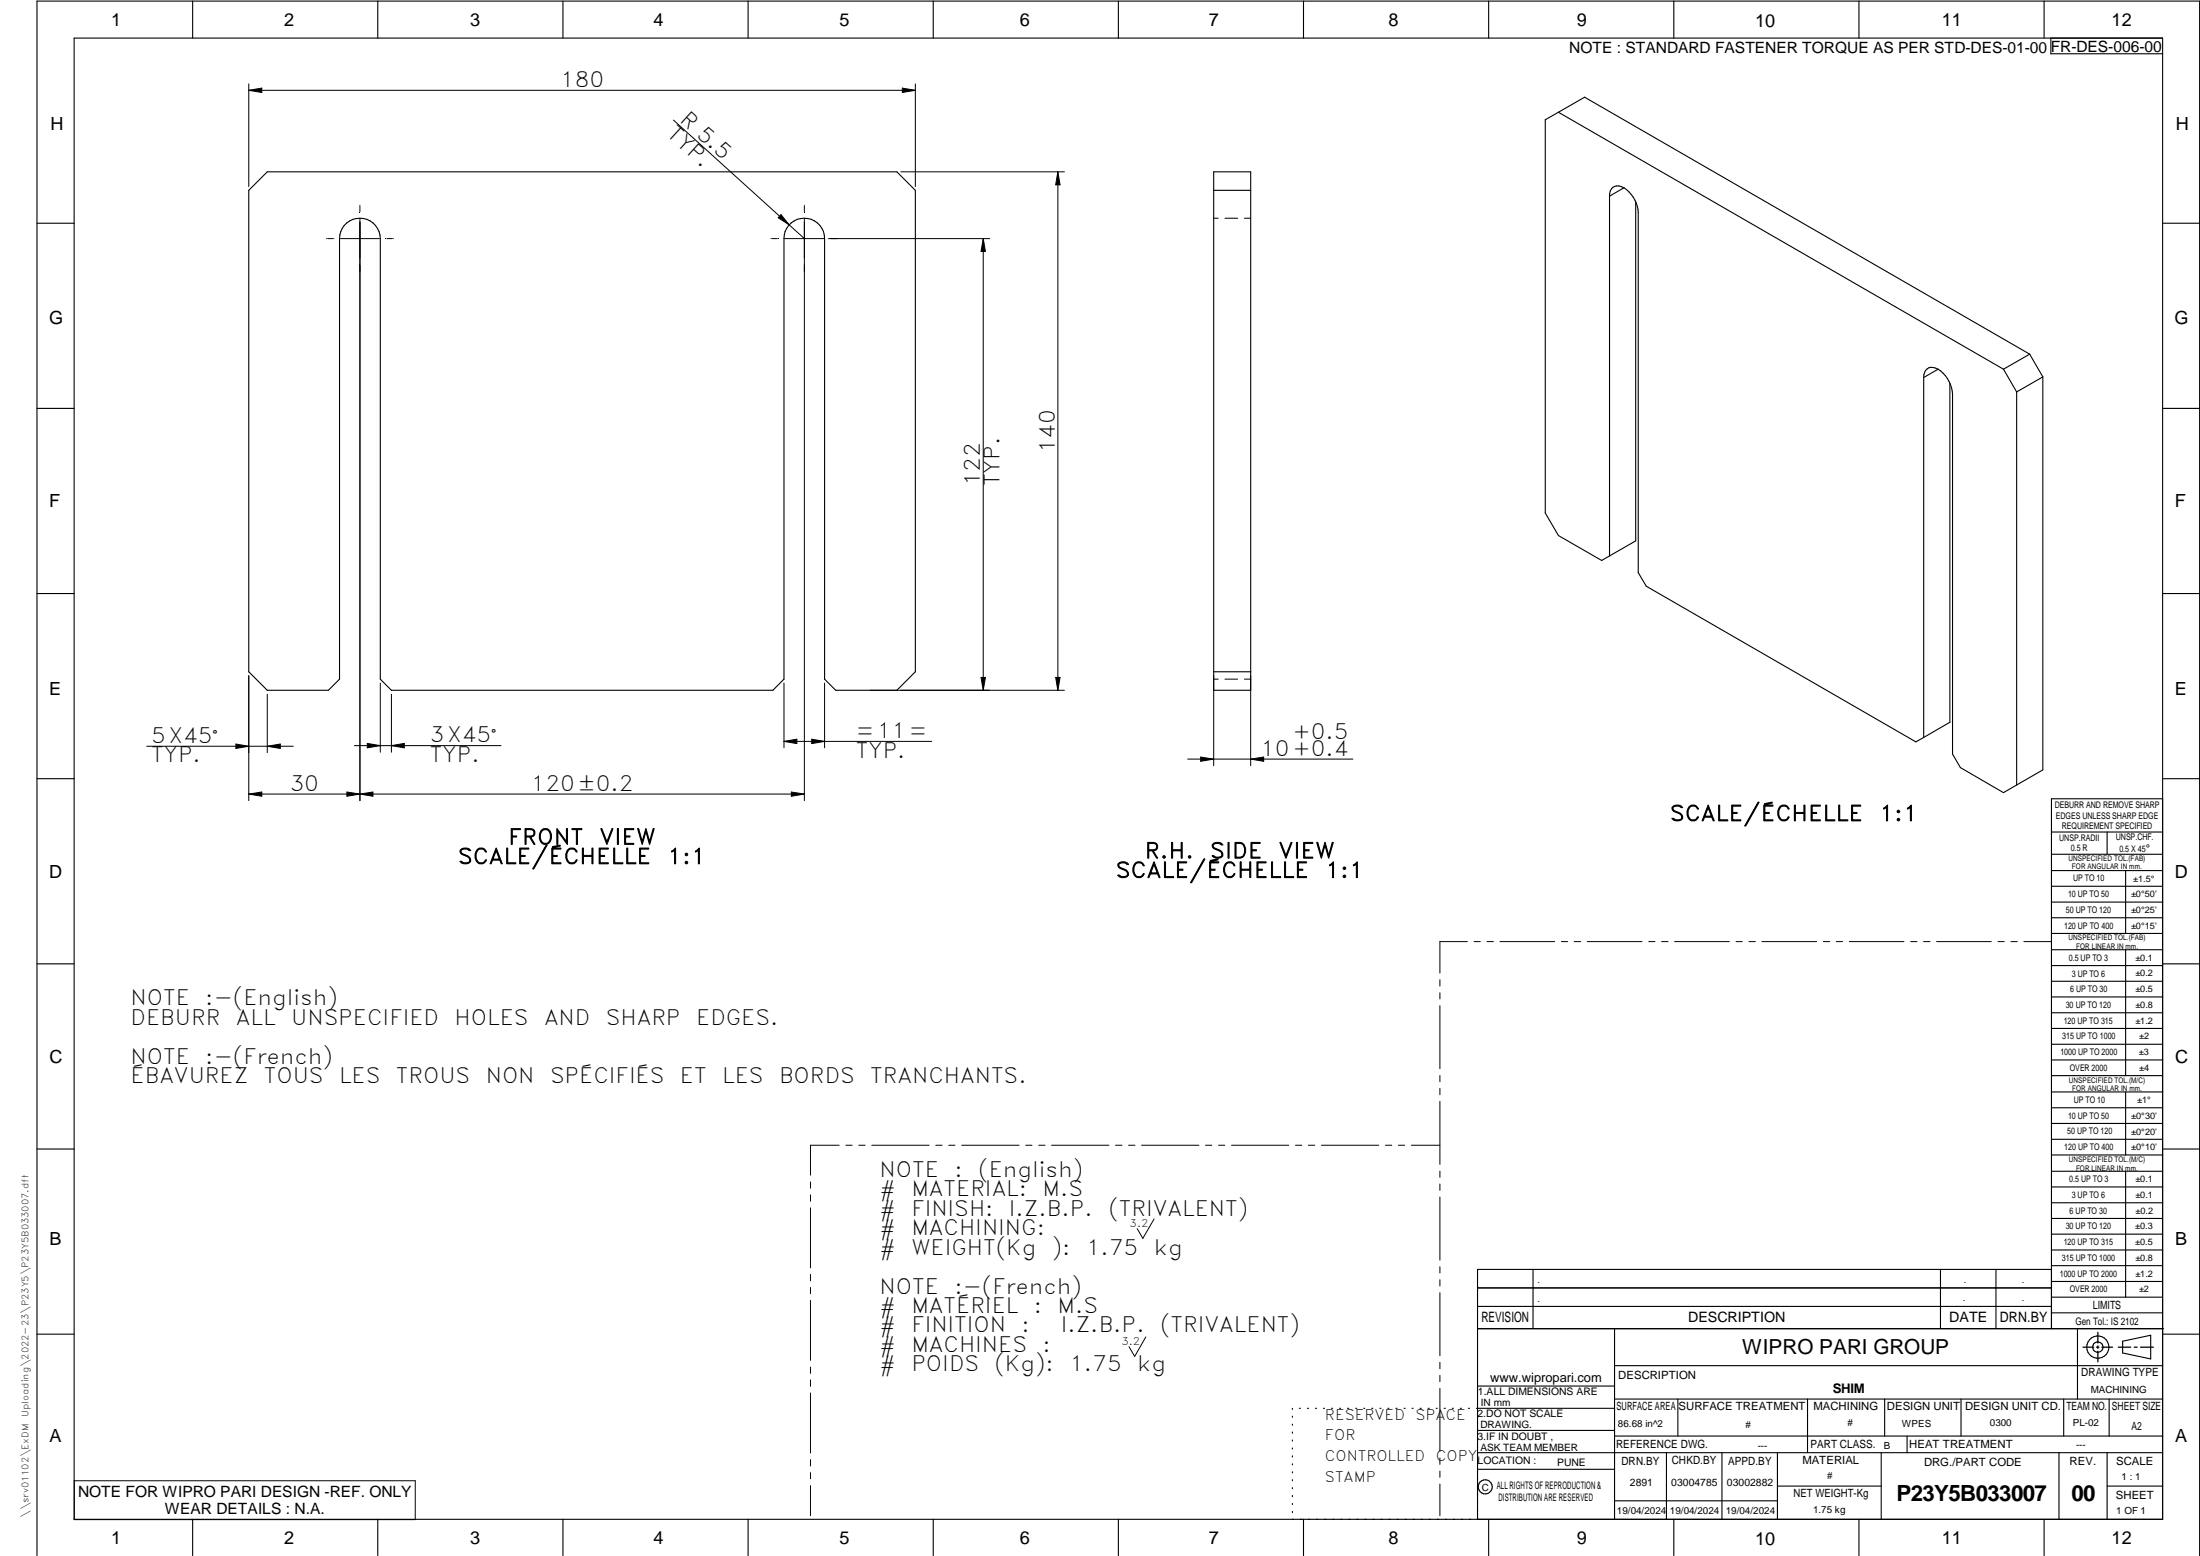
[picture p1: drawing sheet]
<svg xmlns="http://www.w3.org/2000/svg" width="594mm" height="420mm" viewBox="0 0 594 420" stroke-linecap="round" stroke-linejoin="round" font-family="sans-serif">
<g fill="none" stroke="#000" stroke-width=".3">
<path d="M20 10.3h564v400h-564zM52 .3v10M102 .3v10M152 .3v10M202 .3v10M252 .3v10M302 .3v10M352 .3v10M402 .3v10M452 .3v10M502 .3v10M552 .3v10"/>
<path d="M553.8 10.3v4.2h30.2M420.8 30.3l-3.5 2v106.2l3.5 6.1 11.7 6.7 2.1-1.2M420.8 30.3l7.1-4.1 120.2 69.4M420.8 30.3l120.2 69.4M72.2 46.4h170l5 5v130l-5 5h-16.5l-3-3v-119a5.5 5.5 0 0 0-5.5-5.5 5.5 5.5 0 0 0-5.5 5.5v119l-3 3h-103l-3-3v-119a5.5 5.5 0 0 0-5.5-5.5 5.5 5.5 0 0 0-5.5 5.5v119l-3 3h-16.5l-5-5v-130zM327.7 46.4h10v140h-10zM327.7 51.4h10M434.6 53v97.1M438.5 50.7a2.38 2.38 0 0 0-2.7-.2 2.38 2.38 0 0 0-1.2 2.5M438.5 50.7l-3.9 2.3M438.5 50.7a8.5 8.5 0 0 1 3.9 6.7v97.2l2.1 3.7 72.8 42 2.2-1.2M441.7 54.5v91.5l-7.1 4.1"/>
<path d="M10 60.3h10M584 60.3h10M523.4 99.7a2.38 2.38 0 0 0-2.8-.3 2.38 2.38 0 0 0-1.1 2.5M523.4 99.7a8.6 8.6 0 0 1 3.9 6.8v97.1l2.1 3.7 11.6 6.7 3.6-2M523.4 99.7l-3.9 2.2M541 99.7l3.6 6.1M548.1 95.6l-7.1 4.1M548.1 95.6l3.5 6.2M10 110.3h10M519.5 101.9v97.2M526.5 103.5v91.5l-7 4.1M544.6 105.8v106.2"/>
<path d="M551.6 101.8v106.1l-7 4.1M551.6 101.8l-7 4M584 110.3h10M10 160.3h10M584 160.3h10M327.7 181.4h10M10 210.3h10M584 215.7h-30v143.1M584 210.3h10M554 224.7h30M554 230.7h30M554 235.1h30"/>
<path d="M554 239.3h30M569 224.7v6M574 235.1v17M554 243.6h30M554 247.8h30M554 252.1h30M554 256.5h30M574 256.5v33.9M10 260.3h10M554 260.7h30M554 265h30M554 269.2h30"/>
<path d="M554 273.5h30M554 277.7h30M584 260.3h10M554 282h30M554 286.2h30M554 290.4h30M554 294.9h30M554 299.1h30M574 294.9v17M10 310.3h10M554 303.4h30M554 307.6h30"/>
<path d="M554 311.9h30M554 316.3h30M574 316.3v34M584 310.3h10M554 320.5h30M554 324.8h30M554 329h30M554 333.2h30M554 337.5h30M399 358.8h185.2M399 352.8h155M399 347.8h155"/>
<path d="M414 342.8v16M436 358.8v51.5M524 342.8v16M539 342.8v16M554 341.8h30M554 346h30M554 350.3h30M554 354.5h30M554 342.8h-155v67.5M561 358.8v19M10 360.3h10M399 374.3h37"/>
<path d="M436 377.8h148M453.1 377.8v10M488.1 377.8v14.5M508.9 377.8v10M529.5 377.8v10M557.3 377.8v10M569.5 377.8v10M573.2 362.2l7.6-1.6v6.3l-7.6-1.6zM584 368.8h-148M584 360.3h10M349 380.3v.3M349 382.4v.3"/>
<path d="M349 384.6v.3M349 386.7v.3M349 388.8v.3M349 391v.3M349 393.1v.3M349 395.3v.3M349 397.4v.3M349 399.5v.3M350.9 380.3h.2M353.1 380.3h.2M355.2 380.3h.3M357.4 380.3h.3"/>
<path d="M359.6 380.3h.3M361.7 380.3h.3M363.9 380.3h.3M366.1 380.3h.3M368.3 380.3h.2M370.4 380.3h.3M372.6 380.3h.3M374.8 380.3h.3M376.9 380.3h.4M379.1 380.3h.3M381.3 380.3h.3M383.4 380.3h.4"/>
<path d="M385.6 380.3h.3M387.8 380.3h.3M390 380.3h.3M392.2 380.3h.3M394.3 380.3h.3M396.5 380.3h.3M398.7 380.3h37.3M399 396.7h37M399 392.3h185M399 386.2h37M436 387.8h148M450 392.3v18"/>
<path d="M465 392.3v18M480 392.3v18M508 392.3v18M515 387.8v4.5M556 392.3v18M569 392.3v18M52 410.3v9.7M102 410.3v9.7M152 410.3v9.7M202 410.3v9.7M252 410.3v9.7M302 410.3v9.7"/>
<path d="M349 401.7v.3M349 403.8v.4M349 406v.3M349 408.1v.3M352 410.3v9.7M402 410.3v9.7M436 405.3h44M452 410.3v9.7M480 401.3h28M502 410.3v9.7M552 410.3v9.7M569 401.3h15"/>
<path d="M10 420v-419.7h584v419.7"/>
<circle cx="566.5" cy="363.7" r="1.39"/>
<circle cx="566.5" cy="363.8" r="3"/>
<circle cx="401.1" cy="401.5" r="1.9"/>
</g>
<g fill="none" stroke="#000" stroke-width=".27">
<path d="M67.2 24.4l3.5-.6v1.2zM67.2 22.6v27.8M67.2 24.4h180M181.9 32.4l35.3 32M243.7 23.8l3.5 .6-3.5 .6zM247.2 22.6v27.8M97.2 55.4v.1M97.2 55.7v1.4M97.2 59.2v157M210.9 58l2.2 2.7-3-1.9zM217.2 55.4v.1M217.2 55.7v1.4"/>
<path d="M217.2 59.2v157M243.2 46.4h44.2M285.7 46.4l.6 3.5h-1.2zM285.7 46.4v140M327.7 58.9h1.3M330.8 58.9h3.4M336 58.9h1.7M88.2 64.4h.1M88.5 64.4h1.4M90.1 64.4h.1M91.9 64.4h10.5M104.5 64.4h1.4"/>
<path d="M106.1 64.4h.1M208.2 64.4h.1M208.5 64.4h1.4M211.9 64.4h10.6M223.7 64.4h43.5M265.5 64.4v122M265.5 64.4l.6 3.5h-1.2zM67.2 182.5v33.7M72.2 187.5v15.7M102.7 184.4v18.7M105.7 187.5v15.6M211.7 184.4v17.5"/>
<path d="M219.2 199.6l3.5 .6-3.5 .6zM222.7 184.4v17.5M235 186.4h52.4M264.9 182.9h1.2l-.6 3.5zM285.1 182.9h1.2l-.6 3.5zM327.7 183.4h1.3M327.7 182.5v24.3M330.8 183.4h3.4M336 183.4h1.7M337.7 182.5v24.3M39.6 201.5h39.6M63.7 200.9l3.5 .6-3.5 .6z"/>
<path d="M67.2 214.4l3.5-.5v1.1zM67.2 214.4h150M72.2 201.5l3.5-.6v1.2zM93.7 213.9l3.5 .5-3.5 .6zM95.7 201.3h39.6M97.2 214.4l3.5-.5v1.1zM99.2 200.7l3.5 .6-3.5 .6zM105.7 201.3l3.5-.6v1.2zM211.7 200.2l3.5-.6v1.2zM211.7 200.2h39.9M213.7 213.9l3.5 .5-3.5 .6zM320.7 205h44.6"/>
<path d="M324.2 204.4l3.5 .6-3.5 .6zM337.7 205l3.5-.6v1.2zM396.2 254.3h-7.4v8.5M398.1 254.3h1.6M401.5 254.3h1.8M405 254.3h14.8M421.6 254.3h1.7M425.1 254.3h1.7M428.6 254.3h14.8M445.2 254.3h1.7M448.7 254.3h1.7M452.2 254.3h14.8"/>
<path d="M468.8 254.3h1.7M472.3 254.3h1.7M475.8 254.3h14.8M492.4 254.3h1.7M495.8 254.3h1.8M499.4 254.3h14.7M516 254.3h1.6M519.4 254.3h1.8M522.9 254.3h14.8M539.5 254.3h1.7M543 254.3h1.7M546.5 254.3h7.4"/>
<path d="M388.8 264.5v1.8M388.8 268.1v1.6M388.8 271.6v17M388.8 290.4v1.7M388.8 293.9v1.7M388.8 297.4v17M218.9 319.2v1.6M226.6 309.2h-7.7v8.1M228.4 309.2h1.7M231.9 309.2h1.7M235.4 309.2h15.5M252.7 309.2h1.7"/>
<path d="M256.2 309.2h1.7M259.7 309.2h15.5M277 309.2h1.7M280.5 309.2h1.7M284 309.2h15.5M301.2 309.2h1.8M304.8 309.2h1.7M308.3 309.2h15.5M325.5 309.2h1.7M329.1 309.2h1.6M332.6 309.2h15.4M349.8 309.2h1.7"/>
<path d="M353.3 309.2h1.7M356.8 309.2h15.5M374.1 309.2h1.7M377.6 309.2h1.7M381.1 309.2h7.7M388.8 316.2v1.7M388.8 319.7v1.7M218.9 322.6v1.8M218.9 326.1v16.2M311.7 329.1l-3.1 5.3-1.5-2.6M388.8 323.2v17.1M218.9 344.1v1.8"/>
<path d="M218.9 347.6v1.7M218.9 351.2v16.1M388.8 342.1v1.6M388.8 345.6v1.7M388.8 349v17.1M218.9 369.1v1.7M218.9 372.6v1.8M218.9 376.1v16.2M309.4 361l-3 5.3-1.5-2.7M388.8 367.9v1.7M388.8 371.4v1.7M388.8 374.9v17"/>
<path d="M20.1 399.8h92v10.5h-92zM218.9 394.1v1.8M218.9 397.6v1.7M388.8 393.7v1.7M388.8 397.2v1.7M218.9 401.2v8.1M388.8 400.7v8.6"/>
</g>
<path d="M566.5 359.7v3M562.5 363.8h2.9M566.1 363.8h.7M566.5 363.4v.7M566.5 364.9v2.8M567.6 363.8h2.9M572 363.8h3.4M576.3 363.8h.8M578 363.8h3.5" fill="none" stroke="#000" stroke-width=".34"/>
<g fill="#000">
<path d="M67.2 24.4l3.5-.6v1.2zM243.7 23.8l3.5 .6-3.5 .6zM210.9 58l2.2 2.7-3-1.9zM285.7 46.4l.6 3.5h-1.2zM265.5 64.4l.6 3.5h-1.2zM264.9 182.9h1.2l-.6 3.5zM285.1 182.9h1.2l-.6 3.5zM63.7 200.9l3.5 .6-3.5 .6zM67.2 214.4l3.5-.5v1.1zM72.2 201.5l3.5-.6v1.2zM93.7 213.9l3.5 .5-3.5 .6zM99.2 200.7l3.5 .6-3.5 .6z"/>
<path d="M97.2 214.4l3.5-.5v1.1zM105.7 201.3l3.5-.6v1.2zM213.7 213.9l3.5 .5-3.5 .6zM211.7 200.2l3.5-.6v1.2zM219.2 199.6l3.5 .6-3.5 .6zM324.2 204.4l3.5 .6-3.5 .6zM337.7 205l3.5-.6v1.2z"/>
</g>
<g font-size="6">
<text x="512.1" y="405.2">P23Y5B033007</text>
<text x="559.4" y="405.2">00</text>
</g>
<g font-size="5.7">
<text x="151.3" y="23.5">180</text>
<text x="183.3" y="32.6" transform="rotate(42 183.3 32.6)">R 5.5</text>
<text x="179.8" y="36.5" transform="rotate(42 179.8 36.5)">TYP.</text>
<text x="284.8" y="122.3" transform="rotate(-90 284.8 122.3)">140</text>
<text x="264.6" y="131.3" transform="rotate(-90 264.6 131.3)">122</text>
<text x="269.9" y="131.3" transform="rotate(-90 269.9 131.3)">TYP.</text>
<text x="40.8" y="200.6">5X45v</text>
<text x="116.1" y="200.5">3X45v</text>
<text x="231.1" y="199.3">=11=</text>
<text x="349" y="199.6">+0.5</text>
<text x="40.8" y="205.9">TYP.</text>
<text x="116.1" y="205.7">TYP.</text>
<text x="231.1" y="204.6">TYP.</text>
<text x="340.4" y="204.1">10+0.4</text>
<text x="78.2" y="213.6">30</text>
<text x="143.3" y="213.6">120±0.2</text>
<text x="450.9" y="221.7">SCALE/ÉCHELLE</text>
<text x="507.5" y="221.7">1:1</text>
<text x="123.6" y="233.3">SCALE/ÉCHELLE</text>
<text x="137.3" y="228">FRONT</text>
<text x="161.9" y="228">VIEW</text>
<text x="180.2" y="233.3">1:1</text>
<text x="309.2" y="231.7">R.H.</text>
<text x="326.8" y="231.7">SIDE</text>
<text x="345.2" y="231.7">VIEW</text>
<text x="301.3" y="237">SCALE/ÉCHELLE</text>
<text x="357.9" y="237">1:1</text>
<text x="35.3" y="271.4">NOTE</text>
<text x="55.4" y="271.4">:-(English)</text>
<text x="35.3" y="276.7">DEBURR</text>
<text x="63.7" y="276.7">ALL</text>
<text x="78.6" y="276.7">UNSPECIFIED</text>
<text x="122.7" y="276.7">HOLES</text>
<text x="146.9" y="276.7">AND</text>
<text x="163.6" y="276.7">SHARP</text>
<text x="188" y="276.7">EDGES.</text>
<text x="35.3" y="287.2">NOTE</text>
<text x="55.4" y="287.2">:-(French)</text>
<text x="35.3" y="292.4">ÉBAVUREZ</text>
<text x="71.3" y="292.4">TOUS</text>
<text x="91.6" y="292.4">LES</text>
<text x="106.9" y="292.4">TROUS</text>
<text x="131.2" y="292.4">NON</text>
<text x="148.5" y="292.4">SPÉCIFIÉS</text>
<text x="183.6" y="292.4">ET</text>
<text x="195" y="292.4">LES</text>
<text x="210.4" y="292.4">BORDS</text>
<text x="235" y="292.4">TRANCHANTS.</text>
<text x="237.5" y="317.8">NOTE</text>
<text x="257.7" y="317.8">:</text>
<text x="264.1" y="317.8">(English)</text>
<text x="237.5" y="323">#</text>
<text x="246.1" y="323">MATERIAL:</text>
<text x="281.5" y="323">M.S</text>
<text x="237.5" y="328.3">#</text>
<text x="246.1" y="328.3">FINISH:</text>
<text x="272.4" y="328.3">I.Z.B.P.</text>
<text x="299.3" y="328.3">(TRIVALENT)</text>
<text x="237.5" y="333.5">#</text>
<text x="246.1" y="333.5">MACHINING:</text>
<text x="237.5" y="338.8">#</text>
<text x="246.1" y="338.8">WEIGHT(Kg</text>
<text x="284" y="338.8">):</text>
<text x="293.3" y="338.8">1.75</text>
<text x="311.6" y="338.8">kg</text>
<text x="237.5" y="349.3">NOTE</text>
<text x="257.7" y="349.3">:-(French)</text>
<text x="237.5" y="354.5">#</text>
<text x="237.5" y="359.8">#</text>
<text x="246.1" y="359.8">FINITION</text>
<text x="246.1" y="354.5">MATÉRIEL</text>
<text x="275.8" y="359.8">:</text>
<text x="279.2" y="354.5">:</text>
<text x="285.6" y="354.5">M.S</text>
<text x="286.4" y="359.8">I.Z.B.P.</text>
<text x="313.3" y="359.8">(TRIVALENT)</text>
<text x="237.5" y="365">#</text>
<text x="246.1" y="365">MACHINES</text>
<text x="281.5" y="365">:</text>
<text x="237.5" y="370.3">#</text>
<text x="246.1" y="370.3">POIDS</text>
<text x="268.5" y="370.3">(Kg):</text>
<text x="288.8" y="370.3">1.75</text>
<text x="307.1" y="370.3">kg</text>
</g>
<text font-size="5.6" x="470.5" y="365.5">WIPRO PARI GROUP</text>
<g font-size="4.9">
<text x="30" y="6.9">1</text>
<text x="76.7" y="6.9">2</text>
<text x="127" y="6.9">3</text>
<text x="176.5" y="6.9">4</text>
<text x="226.7" y="6.9">5</text>
<text x="275.4" y="6.9">6</text>
<text x="326.4" y="6.9">7</text>
<text x="375" y="6.9">8</text>
<text x="425.8" y="6.9">9</text>
<text x="473.9" y="7.3">10</text>
<text x="524.3" y="6.9">11</text>
<text x="570.2" y="6.9">12</text>
<text x="13.6" y="35.1">H</text>
<text x="587.6" y="35.1">H</text>
<text x="13.2" y="87.5">G</text>
<text x="587.2" y="87.5">G</text>
<text x="13.2" y="137">F</text>
<text x="587.2" y="137">F</text>
<text x="13.2" y="187.6">E</text>
<text x="587.2" y="187.6">E</text>
<text x="13.2" y="237">D</text>
<text x="587.2" y="237">D</text>
<text x="13.4" y="287.1">C</text>
<text x="587.4" y="287.1">C</text>
<text x="13.4" y="336.2">B</text>
<text x="587.4" y="336.2">B</text>
<text x="13.4" y="389.3">A</text>
<text x="587.4" y="389.3">A</text>
<text x="30" y="416.9">1</text>
<text x="76.7" y="416.9">2</text>
<text x="127" y="416.9">3</text>
<text x="176.5" y="416.9">4</text>
<text x="226.7" y="416.9">5</text>
<text x="275.4" y="416.9">6</text>
<text x="326.4" y="416.9">7</text>
<text x="375" y="416.9">8</text>
<text x="425.8" y="416.9">9</text>
<text x="473.9" y="417.3">10</text>
<text x="524.3" y="416.9">11</text>
<text x="570.2" y="416.9">12</text>
</g>
<g font-size="4.2">
<text x="423.7" y="14.3">NOTE : STANDARD FASTENER TORQUE AS PER STD-DES-01-00</text>
<text x="553.8" y="14">FR-DES-006-00</text>
<text x="21.1" y="404.3">NOTE FOR WIPRO PARI DESIGN -REF. ONLY</text>
<text x="44.5" y="408.8">WEAR DETAILS : N.A.</text>
</g>
<g font-size="3.9">
<text x="400" y="357.1">REVISION</text>
<text x="455.9" y="357.1">DESCRIPTION</text>
<text x="526.4" y="357.1">DATE</text>
<text x="540" y="357.1">DRN.BY</text>
<text x="357.8" y="383.3">RESERVED</text>
<text x="382.3" y="383.3">SPACE</text>
<text x="357.8" y="388.9">FOR</text>
<text x="357.8" y="394.5">CONTROLLED</text>
<text x="387.8" y="394.5">COPY</text>
<text x="357.8" y="400">STAMP</text>
</g>
<text font-size="3.6" x="494.9" y="376.1">SHIM</text>
<text font-size="3.5" x="402.4" y="373.3">www.wipropari.com</text>
<g font-size="3.1">
<text x="565.1" y="353.5">LIMITS</text>
<text x="562" y="371.7">DRAWING TYPE</text>
<text x="437" y="372.3">DESCRIPTION</text>
<text x="436.5" y="380.8">SURFACE AREA</text>
<text x="453.3" y="380.8">SURFACE TREATMENT</text>
<text x="489.7" y="380.8">MACHINING</text>
<text x="509.5" y="380.8">DESIGN UNIT</text>
<text x="530.6" y="380.8">DESIGN UNIT CD.</text>
<text x="558" y="380.6">TEAM NO.</text>
<text x="570.3" y="380.7">SHEET SIZE</text>
<text x="575.6" y="386.1">A2</text>
<text x="436.4" y="391.1">REFERENCE DWG.</text>
<text x="437.8" y="395.5">DRN.BY</text>
<text x="451.4" y="395.4">CHKD.BY</text>
<text x="466.6" y="395.5">APPD.BY</text>
<text x="486.7" y="395.4">MATERIAL</text>
<text x="488.9" y="390.9">PART CLASS.</text>
<text x="515.6" y="390.9">HEAT TREATMENT</text>
<text x="519.6" y="395.9">DRG./PART CODE</text>
<text x="558.9" y="395.5">REV.</text>
<text x="571.4" y="395.6">SCALE</text>
<text x="484.3" y="404.2">NET WEIGHT-Kg</text>
<text x="571.4" y="404.7">SHEET</text>
</g>
<text font-size="3" x="579.5" y="230.1">°</text>
<g font-size="2.8">
<text x="305" y="331.3">3.2</text>
<text x="560.4" y="357.7">Gen Tol.: IS 2102</text>
<text x="302.8" y="363.2">3.2</text>
<text x="399.1" y="376.6">1.ALL DIMENSIONS ARE</text>
<text x="399" y="382.7">2.DO NOT SCALE</text>
<text x="399" y="388.7">3.IF IN DOUBT ,</text>
<text x="399" y="395.4">LOCATION :</text>
<text x="420.5" y="396">PUNE</text>
<text x="404.2" y="402">ALL RIGHTS OF REPRODUCTION &amp;</text>
<text x="440.1" y="401.2">2891</text>
<text x="451.3" y="401.2">03004785</text>
<text x="466.3" y="401.2">03002882</text>
<text x="404.7" y="405.4">DISTRIBUTION ARE RESERVED</text>
</g>
<g font-size="2.7">
<text x="564.6" y="376.2">MACHINING</text>
<text x="399.9" y="379.7">IN mm</text>
<text x="399.7" y="385.7">DRAWING.</text>
<text x="436.9" y="385.4">86.68 in^2</text>
<text x="471.4" y="385.5">#</text>
<text x="498.9" y="385">#</text>
<text x="513.6" y="385.3">WPES</text>
<text x="537.3" y="385.1">0300</text>
<text x="559.7" y="385.1">PL-02</text>
<text x="399.7" y="391.8">ASK TEAM MEMBER</text>
<text x="474.6" y="391.2">---</text>
<text x="508.7" y="391.2">B</text>
<text x="560.6" y="391.1">---</text>
<text x="493.4" y="399.5">#</text>
<text x="572.8" y="399.7">1 : 1</text>
<text x="400.1" y="402.5">C</text>
<text x="436.6" y="408.7">19/04/2024</text>
<text x="450.9" y="408.8">19/04/2024</text>
<text x="466" y="408.9">19/04/2024</text>
<text x="489.6" y="408.5">1.75 kg</text>
<text x="571.4" y="408.7">1 OF 1</text>
</g>
<g font-size="2.5">
<text x="554.9" y="218.3">DEBURR AND REMOVE SHARP</text>
<text x="555.2" y="221">EDGES UNLESS SHARP EDGE</text>
<text x="556.1" y="227.1">UNSP.RADII</text>
<text x="556.8" y="223.8">REQUIREMENT SPECIFIED</text>
<text x="571.4" y="226.9">UNSP.CHF.</text>
<text x="559.2" y="229.9">0.5 R</text>
<text x="572.3" y="230.1">0.5 X 45</text>
<text x="559.8" y="238">UP TO 10</text>
<text x="576.1" y="238.1">±1.5°</text>
<text x="558.5" y="242.2">10 UP TO 50</text>
<text x="575.5" y="242.3">±0°50'</text>
<text x="557.4" y="250.7">120 UP TO 400</text>
<text x="557.9" y="246.5">50 UP TO 120</text>
<text x="575.5" y="250.7">±0°15'</text>
<text x="575.5" y="246.5">±0°25'</text>
<text x="558.7" y="259.4">0.5 UP TO 3</text>
<text x="559.5" y="263.7">3 UP TO 6</text>
<text x="576.6" y="263.6">±0.2</text>
<text x="576.6" y="259.4">±0.1</text>
<text x="559" y="267.9">6 UP TO 30</text>
<text x="576.6" y="267.9">±0.5</text>
<text x="557.8" y="272.2">30 UP TO 120</text>
<text x="576.6" y="272.2">±0.8</text>
<text x="556.9" y="280.7">315 UP TO 1000</text>
<text x="557.3" y="276.4">120 UP TO 315</text>
<text x="576.6" y="276.4">±1.2</text>
<text x="577.7" y="280.7">±2</text>
<text x="556.4" y="284.9">1000 UP TO 2000</text>
<text x="577.6" y="284.9">±3</text>
<text x="558.9" y="289.2">OVER 2000</text>
<text x="577.7" y="289.3">±4</text>
<text x="560" y="297.9">UP TO 10</text>
<text x="577.1" y="297.9">±1°</text>
<text x="558.5" y="302.1">10 UP TO 50</text>
<text x="575.5" y="302.1">±0°30'</text>
<text x="557.4" y="310.6">120 UP TO 400</text>
<text x="558.2" y="306.3">50 UP TO 120</text>
<text x="575.5" y="310.6">±0°10'</text>
<text x="575.5" y="306.4">±0°20'</text>
<text x="558.8" y="319.2">0.5 UP TO 3</text>
<text x="559.4" y="323.4">3 UP TO 6</text>
<text x="576.6" y="319.2">±0.1</text>
<text x="576.6" y="323.5">±0.1</text>
<text x="558.9" y="327.7">6 UP TO 30</text>
<text x="576.7" y="327.7">±0.2</text>
<text x="557.8" y="332">30 UP TO 120</text>
<text x="576.6" y="332">±0.3</text>
<text x="556.8" y="340.5">315 UP TO 1000</text>
<text x="557.3" y="336.3">120 UP TO 315</text>
<text x="576.6" y="336.3">±0.5</text>
<text x="576.6" y="340.5">±0.8</text>
<text x="415.2" y="346.4">.</text>
<text x="530.3" y="346.5">.</text>
<text x="545.9" y="346.4">.</text>
<text x="556.2" y="344.7">1000 UP TO 2000</text>
<text x="576.6" y="344.7">±1.2</text>
<text x="415.2" y="351.5">.</text>
<text x="530" y="351.3">.</text>
<text x="545.9" y="351.4">.</text>
<text x="558.9" y="349">OVER 2000</text>
<text x="577.6" y="349">±2</text>
</g>
<g font-size="2.4">
<text x="7.7" y="382.7" transform="rotate(-90 7.7 382.7)">Uploading\2022-23\P23Y5\P23Y5B033007.dft</text>
<text x="7.7" y="409.8" transform="rotate(-90 7.7 409.8)">\\srv01102\ExDM</text>
</g>
<g font-size="2.1">
<text x="558.5" y="232.4">UNSPECIFIED TOL.(FAB)</text>
<text x="559.5" y="234.7">FOR ANGULAR IN mm.</text>
<text x="558.6" y="253.9">UNSPECIFIED TOL.(FAB)</text>
<text x="560.7" y="256.3">FOR LINEAR IN mm.</text>
<text x="558.7" y="292.3">UNSPECIFIED TOL.(M/C)</text>
<text x="559.6" y="294.7">FOR ANGULAR IN mm.</text>
<text x="558.7" y="313.7">UNSPECIFIED TOL.(M/C)</text>
<text x="560.6" y="316.1">FOR LINEAR IN mm.</text>
</g>
</svg>
